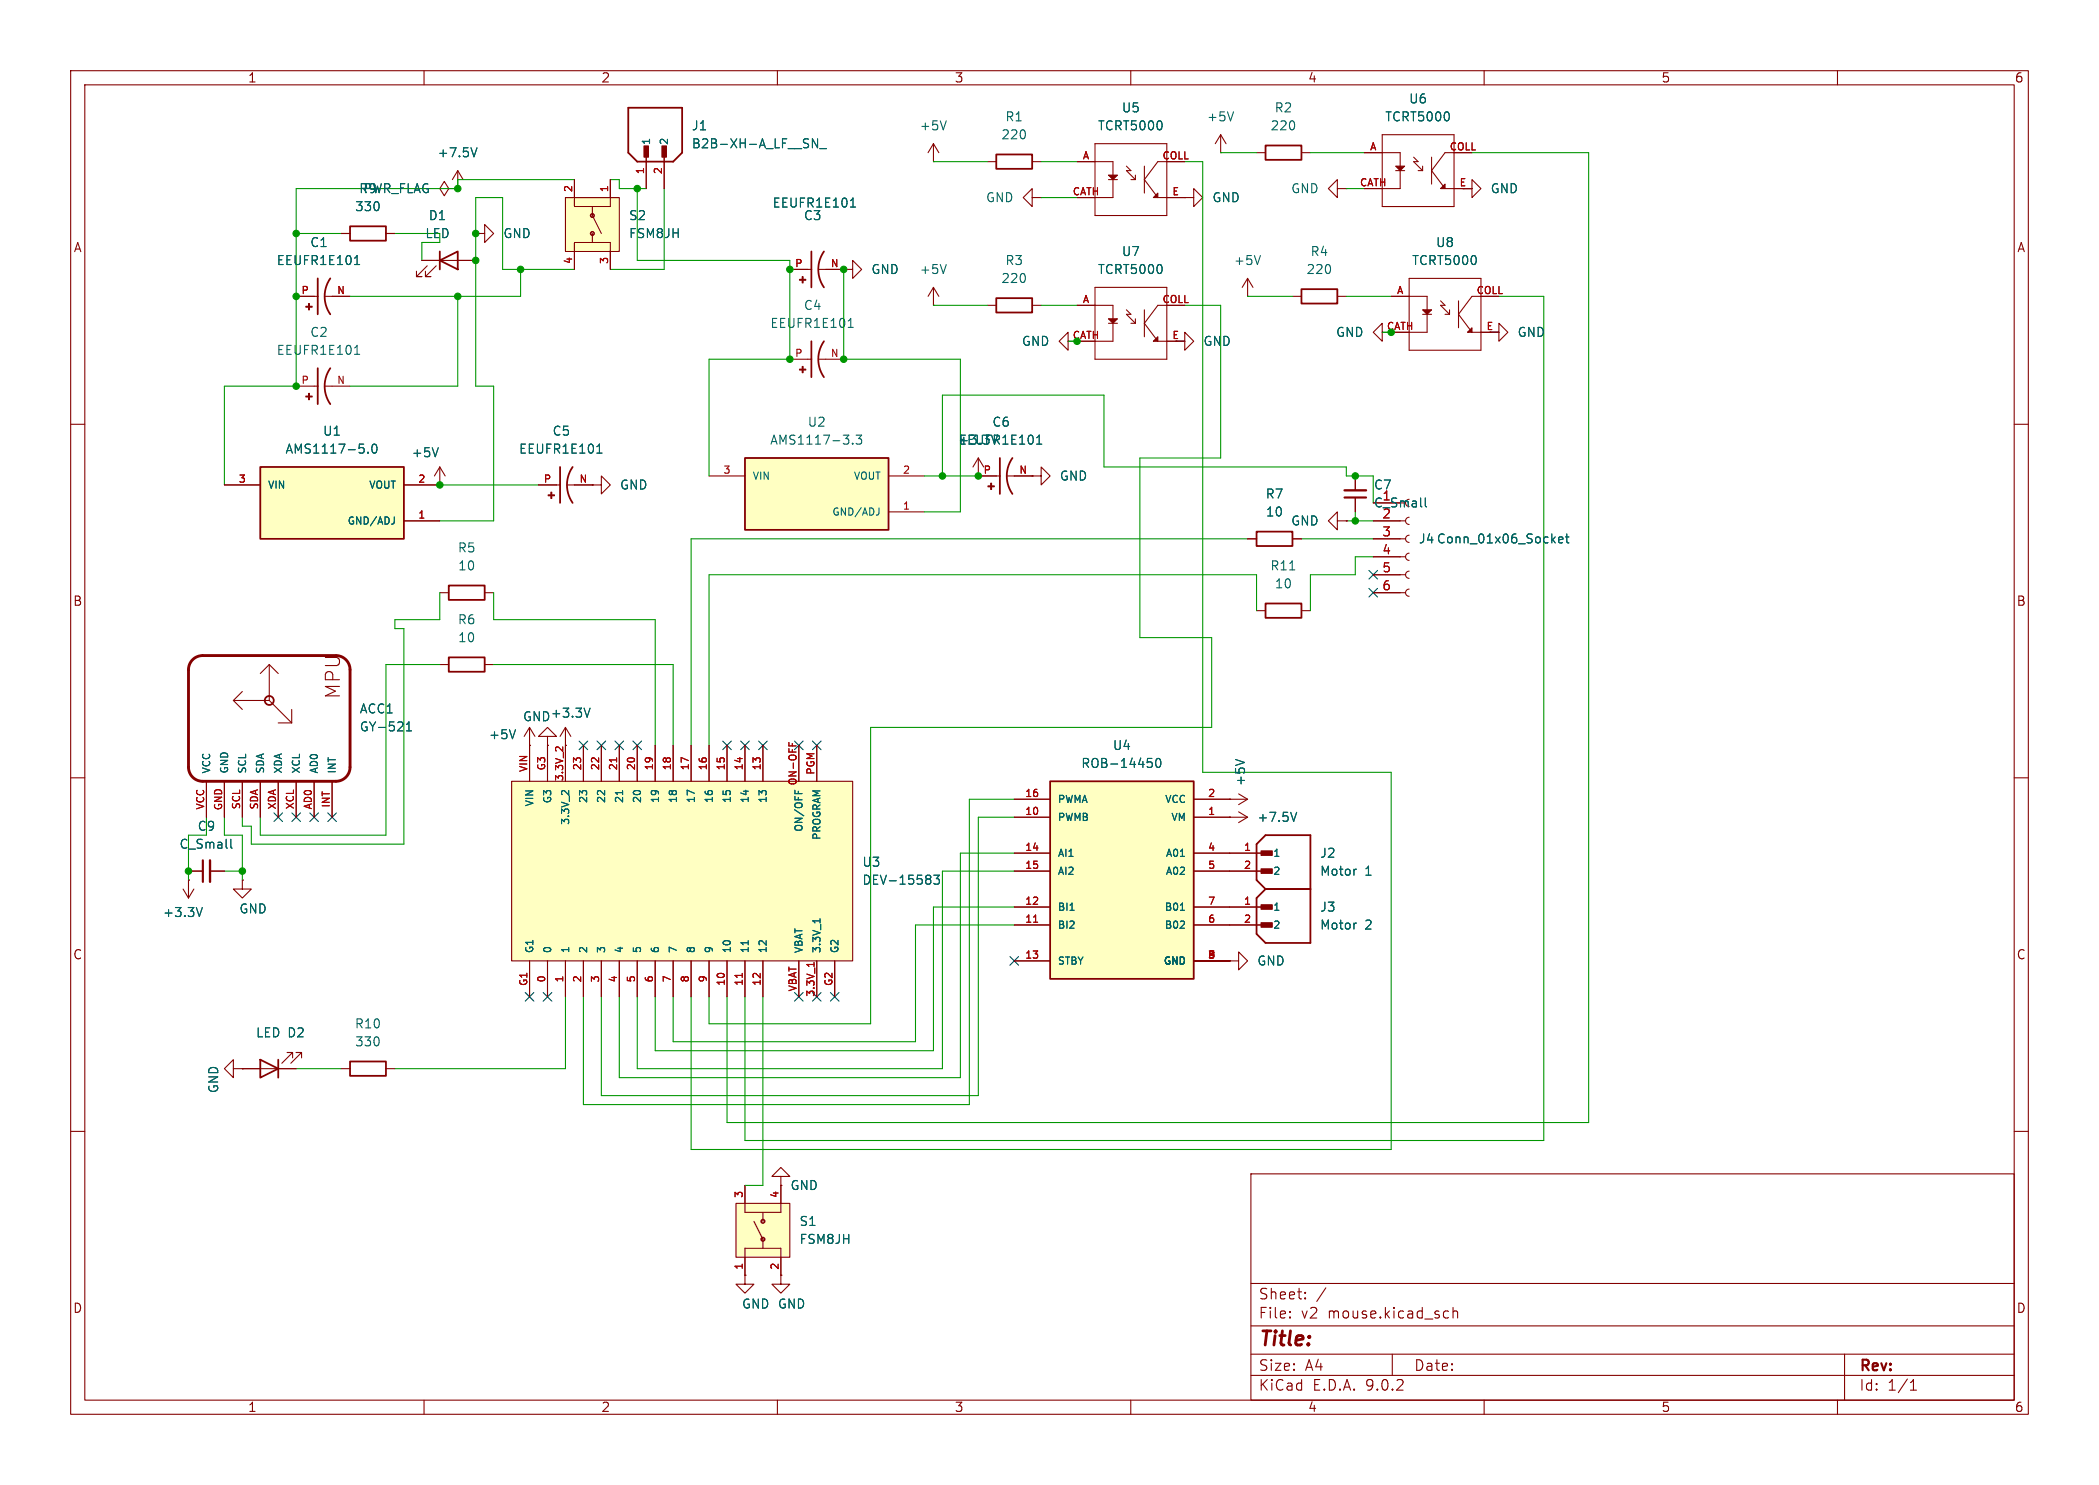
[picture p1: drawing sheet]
<svg xmlns="http://www.w3.org/2000/svg" width="297mm" height="210mm" viewBox="0 0 297 210" stroke-linecap="round" stroke-linejoin="round" font-family="sans-serif">
<g fill="none" stroke="#840000" stroke-width=".15">
<path d="M10 10h277v190h-277zM12 12h273v186h-273zM60 10v2M110 10v2M160 10v2M210 10v2M260 10v2M10 60h2M285 60h2M10 110h2M285 110h2M10 160h2"/>
<path d="M177 166h108v32h-108zM285 160h2M60 198v2M110 198v2M160 198v2M177 194.5h108M177 191.5h108M177 187.5h108M177 181.5h108M182.5 186.3h.1l-.1 .1M182.5 186.3v.1M182.5 185.5v.1"/>
<path d="M182.5 185.5h.1l-.1 .1M184.7 183.6v.1M184.7 183.6h-.1l.1 .1M184.7 182.8v.1M184.7 182.8h-.1l.1 .1M187.6 182.1l-1.3 2M197 191.5v3M204.5 185.4l.5 .1M205 186.3l-.5 .1M205.6 185.5a.37 .37 0 0 1 .6 .1v.8M205.6 184.9v1.5M210 198v2"/>
<path d="M260 198v2M261 191.5v6.5M270.3 196.6h.9M270.3 195.5l.4-.4v1.5"/>
</g>
<path d="M80 27.9h7.6v7.7h-7.6z" fill="#ffffc2"/>
<g fill="none" stroke="#840000" stroke-width=".15">
<path d="M59.7 36.8h7.6M60.5 37.6l-1.6 1.5h.8h-.8v-.7M61.7 37.6l-1.5 1.5h.8h-.8v-.7M80 27.9h7.6v7.7h-7.6zM81.3 25.4v3.8h5.1v-3.8M81.3 38.1v-3.8h5.1v3.8M83.8 29.2v1.3l1.3 2.5M83.8 33v1.3M111.8 38.1h3M115.8 38.1h3.6M119.4 38.1h1.2v-1.3l1.3 1.3-1.3 1.3v-1.3M119.4 38.1h.1"/>
<path d="M111.8 50.8h3M115.8 50.8h3.6"/>
</g>
<g fill="none" stroke="#840000" stroke-width=".22">
<circle cx="83.8" cy="30.5" r=".25"/>
<circle cx="83.8" cy="33" r=".25"/>
</g>
<g fill="#840000" stroke="#840000" stroke-width=".15">
<path d="M113.1 52.2h.9v.1h-.9z"/>
<path d="M113.5 51.8h.1v.9h-.1z"/>
<path d="M113.1 39.5h.9v.1h-.9z"/>
<path d="M113.5 39.1h.1v.9h-.1z"/>
</g>
<path d="M62.2 36.8l2.6-1.2v2.5zM62.2 35.6v2.5M114.8 35.6v5M116.6 35.6a4.4 4.4 0 0 0 0 5M114.8 48.3v5M116.6 48.3a4.4 4.4 0 0 0 0 5" fill="none" stroke="#840000" stroke-width=".25"/>
<path d="M120.3 29.3h.8M120.6 28.2l.1-.2v1.3M120 46.3h.7M120.3 45.2l.1-.2v1.3" fill="none" stroke="#006464" stroke-width=".15"/>
<path d="M105.4 64.8h20.3v10.1h-20.3z" fill="#ffffc2"/>
<path d="M49.5 32h5.1v2h-5.1zM105.4 64.8h20.3v10.1h-20.3zM177.8 75.2h5.1v2h-5.1zM179.1 85.3h5v2.1h-5z" fill="none" stroke="#840000" stroke-width=".25"/>
<g fill="none" stroke="#840000" stroke-width=".15">
<path d="M48.3 33h1.2M54.6 33h1.3M63.5 26.7l-.6-1-.7 1 .7 1 .6-1h1.3M64.8 26.7h.1M100.3 67.3h5.1M125.7 67.3h5.1M125.7 72.4h5.1M176.5 76.2h1.3M182.9 76.2h1.2M189.2 73.7v-1.3l-1.2 1.3 1.2 1.2v-1.2h1.3M190.5 73.7h.1M191.8 67.3v2"/>
<path d="M191.8 70.4v2M177.8 86.4h1.3M184.1 86.4h1.3M174 113h.1M174 113h2.5M175.3 112.3l1.2 .7M176.5 113l-1.2 .8"/>
</g>
<path d="M120.6 62.7v.1M121.1 61.5h.8l-.4 .5 .4 .1v.6l-.2 .1h-.4l-.2-.1M124.4 71.8v.8l-.2 .2M201.7 70.4v1.1l.2 .2M182.5 80.6h.7M174.8 107.4l1.3 .4" fill="none" stroke="#006464" stroke-width=".15"/>
<path d="M190.2 70.4h3.1" fill="none" stroke="#840000" stroke-width=".3"/>
<path d="M190.2 69.3h3.1" fill="none" stroke="#840000" stroke-width=".33"/>
<path d="M148.6 110.5h20.3v27.9h-20.3z" fill="#ffffc2"/>
<path d="M45 39.4v5.1M46.7 39.4a4.4 4.4 0 0 0 0 5.1M179.1 20.6h5v2h-5zM45 52.1v5.1M46.7 52.1a4.4 4.4 0 0 0 0 5.1M184.1 40.9h5.1v2h-5.1zM141.5 64.8v5.1M143.3 64.8a4.4 4.4 0 0 0 0 5.1M148.6 110.5h20.3v27.9h-20.3zM177.8 119.4l1.3-1.3h6.3v15.3h-6.3l-1.3-1.3v-5.1l1.3-1.3-1.3-1.2zM179.1 125.7h6.3" fill="none" stroke="#840000" stroke-width=".25"/>
<g fill="none" stroke="#840000" stroke-width=".15">
<path d="M195.6 19.1h10.1v10.1h-10.1zM64.8 26.7h.1M64.8 24.1l-.8 1.3M64.8 24.1l.7 1.3M64.8 24.1v2.6M177.8 21.6h1.3M184.1 21.6h1.3M189.2 26.7v-1.3l-1.2 1.3 1.2 1.2v-1.2h1.3M190.5 26.7h.1M193 21.6h5.1v5.1h-5.1M197.5 24.1h1.3M199.4 39.4h10.1v10.1h-10.1z"/>
<path d="M200 22.2l.7 .7h-.7l1.3 1.2M200.7 24.1h.6M201.3 23.5v.6M202.6 22.2v3.8M208.3 21.6h-3.8l-1.9 2.5 1.9 2.6h3.8v1.2l1.2-1.2-1.2-1.3v1.3h-1.3M41.9 54.6h3.1M41.9 41.9h3.1M46 54.6h3.5M46 41.9h3.5M182.9 41.9h1.2M189.2 41.9h1.3M196.8 41.9h5.1v5.1h-6.3v1.3l-1.3-1.3 1.3-1.3v1.3"/>
<path d="M201.3 44.5h1.3M203.8 42.5l.7 .7h-.7l1.3 1.3M204.5 44.5h.6M205.1 43.8v.7M206.4 42.5v3.9M212.1 41.9h-3.8l-1.9 2.6 1.9 2.5h3.8v1.3l1.3-1.3-1.3-1.3v1.3h-1.3M62.2 68.6h.1M62.2 66l-.7 1.3M62.2 66l.8 1.3M62.2 66v2.6M138.4 67.3h3.1M142.5 67.3h3.5"/>
<path d="M194.3 73.7h4.6M194.3 76.2h4.6M194.3 78.7h4.6M194.3 71.1h3.8M199.4 73.2a.51 .51 0 0 0-.5 .5 .51 .51 0 0 0 .5 .5M199.4 75.7a.51 .51 0 0 0-.5 .5 .51 .51 0 0 0 .5 .5M199.4 78.2a.51 .51 0 0 0-.5 .5 .51 .51 0 0 0 .5 .5M194.3 81.3h4.6M194.3 83.8h4.6M199.4 80.8a.51 .51 0 0 0-.5 .5 .51 .51 0 0 0 .5 .5M199.4 83.3a.51 .51 0 0 0-.5 .5 .51 .51 0 0 0 .5 .5M143.5 113h5.1"/>
<path d="M143.5 115.6h5.1M168.9 113h5.1M168.9 115.6h7.6M174 115.6h.1M175.3 114.8l1.2 .8M176.5 115.6l-1.2 .7M143.5 120.7h5.1M143.5 123.2h5.1M143.5 128.3h5.1M143.5 130.8h5.1M143.5 135.9h5.1M168.9 120.7h10.2"/>
<path d="M168.9 123.2h10.2M168.9 128.3h10.2M168.9 130.8h10.2M168.9 135.9h5.1M174 135.9h1.3v-1.3l1.2 1.3-1.2 1.3v-1.3M174 135.9h.1"/>
</g>
<g fill="none" stroke="#006464" stroke-width=".15">
<path d="M50.2 37.4h.7M50.4 36.3l.1-.2v1.3M67.5 20.9l-.4 1.3M50.2 50.1h.7M50.4 49l.1-.2v1.3M62 63.3l-.4 1.3M146.7 62.8h.7M146.9 61.7l.1-.2v1.3M220.5 76.4l.7-.2-.1-.2-.4-.1-.2 .2 .1 .6h.5M221.5 75.9h.5M221.7 75.5v1.1l.1 .1 .2 .1M162.4 107.3h.6"/>
<path d="M162.5 107.7h.3l.2 .3v.3l-.1 .2h-.4M163.6 107.4l.2-.1a.69 .69 0 0 1 .3 1.1l-.1 .1a.69 .69 0 0 1-.4-1.1zM183.5 114.9l-.4 1.2M151.4 128.7h.6M167 128.7h.6M167 121.1h.6M191.8 122.9h.1M191.8 130.5h.1"/>
</g>
<path d="M146.2 130.4h.6" fill="none" stroke="#a90000" stroke-width=".15"/>
<g fill="#840000" stroke="#840000" stroke-width=".15">
<path d="M178.4 120.3h1.6v.7h-1.6z"/>
<path d="M178.4 122.9h1.6v.6h-1.6z"/>
<path d="M43.3 56h.9v.1h-.9z"/>
<path d="M43.7 55.6h.1v.9h-.1z"/>
<path d="M178.4 128h1.6v.6h-1.6z"/>
<path d="M178.4 130.5h1.6v.6h-1.6z"/>
<path d="M201.3 43.8h1.3l-.7 .7z"/>
<path d="M208.3 46.4v.6h-.7z"/>
<path d="M197.5 23.5h1.3l-.7 .6z"/>
<path d="M203.8 26.7l.7-.7v.7z"/>
<path d="M43.3 43.3h.9v.1h-.9z"/>
<path d="M43.7 42.9h.1v.9h-.1z"/>
<path d="M139.8 68.7h.9v.1h-.9z"/>
<path d="M140.2 68.3h.1v.9h-.1z"/>
</g>
<path d="M36.8 66h20.3v10.2h-20.3z" fill="#ffffc2"/>
<g fill="none" stroke="#840000" stroke-width=".25">
<path d="M141 21.8h5v2.1h-5zM141 42.2h5v2h-5zM36.8 66h20.3v10.2h-20.3zM63.5 93h5.1v2h-5.1z"/>
<circle cx="38.1" cy="99.1" r=".63"/>
</g>
<g fill="none" stroke="#840000" stroke-width=".15">
<path d="M172.7 19.1l-.7 1.2M172.7 19.1l.8 1.2M172.7 19.1v2.5M132.1 22.9h.1M132.1 20.3l-.8 1.3M132.1 20.3l.7 1.3M132.1 20.3v2.6M139.7 22.9h1.3M146 27.9v-1.2l-1.2 1.2 1.2 1.3v-1.3h1.3M146 22.9h1.3M147.3 27.9h.1M152.4 22.9h5.1v5h-5.1"/>
<path d="M154.9 20.3h10.2v10.2h-10.2zM156.8 25.4h1.3M159.4 23.5l.6 .6h-.6l1.3 1.3M160 25.4h.7M160.7 24.8v.6M161.9 23.5v3.8M167.6 27.9h1.3v-1.2l1.3 1.2-1.3 1.3v-1.3M167.6 27.9h.1M167.6 22.9h-3.8l-1.9 2.5 1.9 2.5h3.8M172.7 21.6h.1M176.5 39.4l-.7 1.2M176.5 39.4l.8 1.2"/>
<path d="M176.5 39.4v2.5M132.1 43.2h.1M132.1 40.6v2.6M132.1 40.6l-.8 1.3M132.1 40.6l.7 1.3M139.7 43.2h1.3M146 43.2h1.3M152.4 43.2h5.1v5.1h-6.4v1.2l-1.2-1.2 1.2-1.3v1.3M154.9 40.6h10.2v10.2h-10.2zM156.8 45.7h1.3M159.4 43.8l.6 .7h-.6l1.3 1.2M160 45.7h.7"/>
<path d="M160.7 45.1v.6M161.9 43.8v3.8M167.6 43.2h-3.8l-1.9 2.5 1.9 2.6h3.8v1.2l1.3-1.2-1.3-1.3v1.3h-1.2M176.5 41.9h.1M31.7 68.6h5.1M57.1 68.6h5.1M57.1 73.7h5.1M138.4 67.3h.1M138.4 64.8l-.7 1.2M138.4 64.8l.8 1.2M138.4 64.8v2.5M146 67.3h1.3v-1.3l1.3 1.3-1.3 1.3v-1.3"/>
<path d="M146 67.3h.1M33 99.1l1.3 1.2M33 99.1h5.1M34.3 97.8l-1.3 1.3M38.1 99.1l3.2 3.1M38.1 94v5.1M38.1 94l-1.3 1.3M38.1 94l1.3 1.3M62.2 94h1.3M68.6 94h1.2M29.2 110.5v5.1M31.7 110.5v5.1"/>
<path d="M34.3 110.5v5.1M36.8 110.5v5.1M39.4 102.2h1.9M39.4 110.5v5.1M41.3 100.3v1.9M41.9 110.5v5.1M44.4 110.5v5.1M47 110.5v5.1M74.9 105.4h.1M74.9 102.9l-.7 1.2M74.9 102.9l.8 1.2M74.9 102.9v2.5"/>
<path d="M77.5 104.1h1.2l-1.2-1.2-1.3 1.2h1.3v1.3M77.5 105.4h.1M80 105.4h.1M80 102.9l-.8 1.2M80 102.9l.8 1.2M80 102.9v2.5"/>
</g>
<path d="M133.9 17.1l-.4 1.3M174.5 15.8l-.4 1.3M133.9 37.4l-.4 1.3M178.3 36.1l-.4 1.3M52.1 64v.1M52.8 62.9l.1-.1a.69 .69 0 0 1 .3 1.2l-.2 .1a.69 .69 0 0 1-.3-1.2zM55.8 73.1v.7l-.2 .3M57.5 103.4h.7M57.5 102.5l.4-.4v1.3M72.9 103.2l-.4 1.3M83.5 100.1l-.4 1.3" fill="none" stroke="#006464" stroke-width=".15"/>
<g fill="#840000" stroke="#840000" stroke-width=".15">
<path d="M156.8 24.8h1.3l-.6 .6z"/>
<path d="M163.2 27.9l.6-.6v.6z"/>
<path d="M156.8 45.1h1.3l-.6 .6z"/>
<path d="M163.2 48.3l.6-.7v.7z"/>
</g>
<path d="M27.3 93.3a2 2 0 0 1 1.4-.6h18.8a2 2 0 0 1 2 2v13.8a2 2 0 0 1-2 2h-18.8a2 2 0 0 1-2-2v-13.8a2 2 0 0 1 .6-1.4z" fill="none" stroke="#840000" stroke-width=".41"/>
<path d="M104.1 170.2h7.7v7.6h-7.7z" fill="#ffffc2"/>
<g fill="none" stroke="#840000" stroke-width=".15">
<path d="M76.2 68.6h3M80.3 68.6h3.5M83.8 68.6h1.3v-1.3l1.3 1.3-1.3 1.3v-1.3M83.8 68.6h.1M62.2 83.8h1.3M68.6 83.8h1.2M104.1 170.2h7.7v7.6h-7.7zM105.4 167.6v3.9h5.1v-3.9M106.7 172.7l1.2 2.6v1.2M107.9 171.5v1.2M110.5 166.4h1.3l-1.3-1.3-1.3 1.3h1.3v1.2M110.5 167.6h.1"/>
<path d="M105.4 180.3v1.3h1.3l-1.3 1.3-1.3-1.3h1.3M105.4 180.3h.1M105.4 180.3v-3.8h5.1v3.8M110.5 180.3v1.3h1.3l-1.3 1.3-1.3-1.3h1.3M110.5 180.3h.1"/>
</g>
<g fill="none" stroke="#840000" stroke-width=".22">
<circle cx="107.9" cy="172.7" r=".25"/>
<circle cx="107.9" cy="175.3" r=".25"/>
</g>
<g fill="#840000" stroke="#840000" stroke-width=".15">
<path d="M77.6 70h.9v.1h-.9z"/>
<path d="M77.9 69.6h.2v.9h-.2z"/>
</g>
<path d="M79.2 66v5.1M81 66a4.4 4.4 0 0 0 0 5.1M63.5 82.8h5.1v2h-5.1z" fill="none" stroke="#840000" stroke-width=".25"/>
<path d="M84.5 64.1h.7M84.7 63l.1-.2v1.3" fill="none" stroke="#006464" stroke-width=".15"/>
<path d="M72.4 110.5h48.2v25.4h-48.2z" fill="#ffffc2"/>
<g fill="none" stroke="#840000" stroke-width=".15">
<path d="M48.3 33h1.2M54.6 33h1.3M59.7 36.8h2.5M64.8 26.7h.1M64.8 36.8h2.5M67.3 33h1.3v-1.2l1.2 1.2-1.2 1.3v-1.3M67.3 33h.1M81.3 25.4v2.5M81.3 35.6v2.5M86.4 25.4v2.5M86.4 35.6v2.5M91.4 21.6v5.1"/>
<path d="M94 21.6v5.1M111.8 38.1h2.5M116.8 38.1h2.6M119.4 38.1h.1M152.4 22.9h2.5M152.4 27.9h2.5M165.1 22.9h2.5M165.1 27.9h2.5M167.6 27.9h.1M193 21.6h2.6M193 26.7h2.6M205.7 21.6h2.6"/>
<path d="M205.7 26.7h2.6M41.9 41.9h2.5M47 41.9h2.5M152.4 43.2h2.5M152.4 48.3h2.5M165.1 43.2h2.5M165.1 48.3h2.5M196.8 41.9h2.6M196.8 47h2.6M209.5 41.9h2.6M209.5 47h2.6M31.7 68.6h5.1"/>
<path d="M57.1 68.6h5.1M57.1 73.7h5.1M62.2 68.6h.1M76.2 68.6h2.5M81.3 68.6h2.5M83.8 68.6h.1M138.4 67.3h.1M138.4 67.3h2.6M143.5 67.3h2.5M146 67.3h.1M176.5 76.2h1.3M182.9 76.2h1.2"/>
<path d="M190.5 73.7h.1M191.8 67.3v2M191.8 70.4v2M194.3 73.7h3.8M194.3 71.1h3.8M194.3 76.2h3.8M194.3 78.7h3.8M194.3 81.3h3.8M194.3 83.8h3.8M29.2 110.5v5.1M31.7 110.5v5.1M34.3 110.5v5.1"/>
<path d="M36.8 110.5v5.1M39.4 110.5v5.1M41.9 110.5v5.1M44.4 110.5v5.1M47 110.5v5.1M72.4 110.5h48.2v25.4h-48.2zM74.9 105.4h.1M74.9 105.4v5.1M77.5 105.4h.1M77.5 105.4v5.1M80 105.4h.1M80 105.4v5.1"/>
<path d="M82.5 105.4v5.1M85.1 105.4v5.1M87.6 105.4v5.1M90.2 105.4v5.1M92.7 105.4v5.1M95.2 105.4v5.1M97.8 105.4v5.1M100.3 105.4v5.1M102.9 105.4v5.1M105.4 105.4v5.1M107.9 105.4v5.1M113 105.4v5.1"/>
<path d="M115.6 105.4v5.1M143.5 113h5.1M143.5 115.6h5.1M168.9 113h5.1M168.9 115.6h5.1M174 115.6h.1M174 113h.1M25.9 125.7l.8 1.3M26.7 124.5h.1M26.7 123.2h2M26.7 124.5v2.5M27.4 125.7l-.7 1.3"/>
<path d="M29.7 123.2h2M34.3 124.5v1.2h1.3l-1.3 1.3-1.3-1.3h1.3M34.3 124.5h.1M74.9 135.9v5.1M77.5 135.9v5.1M80 135.9v5.1M82.5 135.9v5.1M85.1 135.9v5.1M87.6 135.9v5.1M90.2 135.9v5.1M92.7 135.9v5.1M95.2 135.9v5.1"/>
<path d="M97.8 135.9v5.1M100.3 135.9v5.1M102.9 135.9v5.1M105.4 135.9v5.1M107.9 135.9v5.1M113 135.9v5.1M115.6 135.9v5.1M118.1 135.9v5.1M143.5 123.2h5.1M143.5 128.3h5.1M143.5 130.8h5.1M143.5 120.7h5.1"/>
<path d="M143.5 135.9h5.1M168.9 123.2h10.2M168.9 128.3h10.2M168.9 130.8h10.2M168.9 120.7h10.2M168.9 135.9h5.1M174 135.9h.1M33 151.1v-1.2l-1.3 1.2 1.3 1.3v-1.3h1.3M34.3 151.1h.1M34.3 151.1h7.6M41.4 149.6v-.8h-.8h.8l-1.5 1.6M42.7 149.6v-.8h-.8h.8l-1.6 1.6"/>
<path d="M48.3 151.1h1.2M54.6 151.1h1.3M105.4 167.6v2.6M105.4 177.8v2.5M110.5 167.6h.1M110.5 167.6v2.6M110.5 177.8v2.5M105.4 180.3h.1M110.5 180.3h.1"/>
</g>
<g fill="none" stroke="#006464" stroke-width=".15">
<path d="M115 19.6l.7 1.3v-1.3M50.2 37.4h.7M50.4 36.3l.1-.2v1.3M67.5 20.9l-.4 1.3M116 21h1M120.3 29.3h.8M120.6 28.2l.1-.2v1.3M52.1 64v.1M52.8 62.9l.1-.1a.69 .69 0 0 1 .3 1.2l-.2 .1a.69 .69 0 0 1-.3-1.2zM55.8 73.1v.7l-.2 .3M62 63.3l-.4 1.3M84.5 64.1h.7"/>
<path d="M84.7 63l.1-.2v1.3M146.7 62.8h.7M146.9 61.7l.1-.2v1.3M201.7 70.4v1.1l.2 .2M220.5 76.4l.7-.2-.1-.2-.4-.1-.2 .2 .1 .6h.5M221.5 75.9h.5M221.7 75.5v1.1l.1 .1 .2 .1M32.7 118.7v1.1l.1 .2M57.5 103.4h.7M57.5 102.5l.4-.4v1.3M72.9 103.2l-.4 1.3M80.5 111.8v.6l-.6-.6h-.3l-.1 .1"/>
<path d="M83.5 100.1l-.4 1.3M88.1 111.8v.6M112.5 111.8v.4M113 111.9v.3M162.4 107.3h.6M162.5 107.7h.3l.2 .3v.3l-.1 .2h-.4M163.6 107.4l.2-.1a.69 .69 0 0 1 .3 1.1l-.1 .1a.69 .69 0 0 1-.4-1.1zM174.8 107.4l1.3 .4M183.5 114.9l-.4 1.2M28.6 128.3l-.4 1.3M105.9 133v.6M116 129.9v.6"/>
<path d="M131.6 123.8l.1 .2-.1 .3M131.6 124.4l.1 .2-.1 .4M132.1 123.8h.8l-.4 .5 .4 .1v.5l-.2 .1h-.4l-.2-.1M151.4 128.7h.6M167 128.7h.6M167 121.1h.6M191.8 130.5h.1M191.8 122.9h.1"/>
</g>
<path d="M79.6 105.6v.7l-.6-.6-.2-.1-.1 .1M87.2 107.2v.6M111.6 105v.5M112.1 105.1v.4M105 137.7v.5M115.2 136.1v.6M146.2 130.4h.6" fill="none" stroke="#a90000" stroke-width=".15"/>
<path d="M88.9 15.2h7.6v6.4l-1.3 1.3h-5l-1.3-1.3zM36.8 149.9l2.6 1.2-2.6 1.3zM39.4 149.9v2.5M49.5 150.1h5.1v2h-5.1z" fill="none" stroke="#840000" stroke-width=".25"/>
<g fill="#840000" stroke="#840000" stroke-width=".15">
<path d="M91.1 20.6h.7v1.6h-.7z"/>
<path d="M93.7 20.6h.6v1.6h-.6z"/>
</g>
<path d="M28.7 121.7v3" fill="none" stroke="#840000" stroke-width=".3"/>
<path d="M29.7 121.7v3" fill="none" stroke="#840000" stroke-width=".33"/>
<g fill="none" stroke="#009600" stroke-width=".15">
<path d="M41.9 33h6.4M55.9 33h6.3M59.7 34.3v2.5M73.7 38.1v3.8h-24.2M81.3 38.1h-10.2v-10.2h-3.8v26.7h2.5v19.1h-7.6M81.3 25.4h-16.5v1.3h-22.9v27.9h-10.2v14M86.4 25.4h1.2v1.3h3.8M90.2 26.7v10.1h21.6v14h-11.5v16.5M94 26.7v11.4h-7.6M119.4 38.1v12.7h16.5v21.6h-5.1M132.1 22.9h7.6M147.3 27.9h5.1"/>
<path d="M147.3 22.9h5.1M167.6 22.9h2.6v86.3h26.6v53.4h-99v-21.6M172.7 21.6h5.1M185.4 21.6h7.6M190.5 26.7h2.5M207 26.7h1.3M208.3 21.6h16.5v137.2h-121.9v-17.8M64.8 41.9v12.7h-15.3M132.1 43.2h7.6M147.3 43.2h5.1M151.1 48.3h1.3M166.4 48.3h1.2"/>
<path d="M167.6 43.2h5.1v21.6h-11.4v25.4h10.1v12.7h-48.2v41.9h-22.9v-3.8M176.5 41.9h6.4M190.5 41.9h6.3M195.6 47h1.2M210.8 47h1.3M212.1 41.9h6.3v119.4h-113v-20.3M62.2 68.6h14M130.8 67.3h7.6M133.3 67.3v-11.4h22.9v10.1h34.3v1.3h3.8v3.8M176.5 76.2h-78.7v29.2M184.1 76.2h10.2M190.5 73.7h3.8"/>
<path d="M191.8 72.4v1.3M194.3 78.7h-2.5v2.6h-6.4v5.1M62.2 94h-7.6v24.1h-17.8v-2.5M62.2 83.8v3.8h-6.3v1.3h1.2v30.5h-21.5v-2.6h-1.3v-1.2M69.8 83.8v3.8h22.9v17.8M69.8 94h25.4v11.4M177.8 86.4v-5.1h-77.5v24.1M29.2 115.6v2.5h-2.5v6.4M31.7 115.6v2.5h2.6v6.4M143.5 113h-6.3v43.2h-54.7v-15.2M143.5 115.6h-5.1v39.3h-53.3v-13.9M31.7 123.2h2.6"/>
<path d="M143.5 123.2h-10.2v27.9h-43.1v-10.1M143.5 120.7h-7.6v31.7h-48.3v-11.4M143.5 128.3h-11.4v20.3h-39.4v-7.6M143.5 130.8h-14v16.5h-34.3v-6.3M41.9 151.1h6.4M80 141v10.1h-24.1M107.9 141v26.6h-2.5"/>
</g>
<g fill="none" stroke="#000084" stroke-width=".15">
<path d="M193.7 80.7l1.2 1.2M193.7 83.2l1.2 1.2M194.9 80.7l-1.2 1.2M194.9 83.2l-1.2 1.2M38.8 115l1.2 1.2M40 115l-1.2 1.2M41.3 115l1.2 1.2M42.5 115l-1.2 1.2M43.8 115l1.3 1.2M45.1 115l-1.3 1.2M46.4 115l1.2 1.2M47.6 115l-1.2 1.2"/>
<path d="M81.9 104.8l1.3 1.2M83.2 104.8l-1.3 1.2M84.5 104.8l1.2 1.2M85.7 104.8l-1.2 1.2M87 104.8l1.2 1.2M88.2 104.8l-1.2 1.2M89.6 104.8l1.2 1.2M90.8 104.8l-1.2 1.2M102.3 104.8l1.2 1.2M103.5 104.8l-1.2 1.2M104.8 104.8l1.2 1.2M106 104.8l-1.2 1.2"/>
<path d="M107.3 104.8l1.3 1.2M108.6 104.8l-1.3 1.2M112.4 104.8l1.2 1.2M113.6 104.8l-1.2 1.2M115 104.8l1.2 1.2M116.2 104.8l-1.2 1.2M142.9 135.3l1.2 1.2M144.1 135.3l-1.2 1.2M74.3 140.4l1.2 1.2M75.5 140.4l-1.2 1.2M76.9 140.4l1.2 1.2M78.1 140.4l-1.2 1.2"/>
<path d="M112.4 140.4l1.2 1.2M113.6 140.4l-1.2 1.2M115 140.4l1.2 1.2M116.2 140.4l-1.2 1.2M117.5 140.4l1.2 1.2M118.7 140.4l-1.2 1.2"/>
</g>
<g fill="#009600" stroke="#009600" stroke-width=".15">
<circle cx="67.3" cy="36.8" r=".46"/>
<circle cx="73.7" cy="38.1" r=".46"/>
<circle cx="41.9" cy="41.9" r=".46"/>
<circle cx="64.8" cy="41.9" r=".46"/>
<circle cx="62.2" cy="68.6" r=".46"/>
<circle cx="41.9" cy="33" r=".46"/>
<circle cx="41.9" cy="54.6" r=".46"/>
<circle cx="111.8" cy="38.1" r=".46"/>
<circle cx="67.3" cy="33" r=".46"/>
<circle cx="64.8" cy="26.7" r=".46"/>
<circle cx="119.4" cy="38.1" r=".46"/>
<circle cx="111.8" cy="50.8" r=".46"/>
<circle cx="119.4" cy="50.8" r=".46"/>
<circle cx="90.2" cy="26.7" r=".46"/>
<circle cx="26.7" cy="123.2" r=".46"/>
<circle cx="34.3" cy="123.2" r=".46"/>
<circle cx="152.4" cy="48.3" r=".46"/>
<circle cx="138.4" cy="67.3" r=".46"/>
<circle cx="191.8" cy="67.3" r=".46"/>
<circle cx="196.8" cy="47" r=".46"/>
<circle cx="191.8" cy="73.7" r=".46"/>
<circle cx="133.3" cy="67.3" r=".46"/>
</g>
<g font-size="2.8" fill="#840000">
<text x="48.3" y="98.9" transform="rotate(-90 48.3 98.9)">MPU</text>
<text x="178" y="190.9">Title:</text>
</g>
<g font-size="2.1" fill="#840000">
<text x="178" y="184">Sheet:</text>
<text x="178" y="186.7">File:</text>
<text x="184.1" y="186.7">v2</text>
<text x="188" y="186.7">mouse.kicad_sch</text>
<text x="178" y="196.9">KiCad</text>
<text x="178" y="194.1">Size:</text>
<text x="184.7" y="194.1">A4</text>
<text x="185.7" y="196.9">E.D.A.</text>
<text x="193.3" y="196.9">9.0.2</text>
<text x="200" y="194.1">Date:</text>
<text x="263" y="194.3">Rev:</text>
<text x="263" y="196.9">Id:</text>
<text x="267.1" y="196.9">1/1</text>
</g>
<g font-size="1.8" fill="#840000">
<text x="35" y="11.9">1</text>
<text x="85" y="11.9">2</text>
<text x="135" y="11.9">3</text>
<text x="185" y="11.9">4</text>
<text x="235" y="11.9">5</text>
<text x="285" y="11.9">6</text>
<text x="10.3" y="35.9">A</text>
<text x="285.3" y="35.9">A</text>
<text x="10.3" y="85.9">B</text>
<text x="285.3" y="85.9">B</text>
<text x="10.3" y="135.9">C</text>
<text x="285.3" y="135.9">C</text>
<text x="10.3" y="185.9">D</text>
<text x="285.3" y="185.9">D</text>
<text x="35" y="199.9">1</text>
<text x="85" y="199.9">2</text>
<text x="135" y="199.9">3</text>
<text x="185" y="199.9">4</text>
<text x="235" y="199.9">5</text>
<text x="285" y="199.9">6</text>
</g>
<g font-size="1.8" fill="#006464">
<text x="142.2" y="17.4">R1</text>
<text x="158.6" y="16.1">U5</text>
<text x="170.7" y="17.4">+5V</text>
<text x="180.3" y="16.1">R2</text>
<text x="195.9" y="17.4">TCRT5000</text>
<text x="199.3" y="14.8">U6</text>
<text x="61.8" y="22.5">+7.5V</text>
<text x="97.8" y="18.6">J1</text>
<text x="97.8" y="21.2">B2B-XH-A_LF__SN_</text>
<text x="130" y="18.6">+5V</text>
<text x="141.6" y="19.9">220</text>
<text x="155.3" y="18.6">TCRT5000</text>
<text x="179.7" y="18.6">220</text>
<text x="50.7" y="27.5">R9</text>
<text x="51.3" y="27.5">PWR_FLAG</text>
<text x="109.2" y="29.6">EEUFR1E101</text>
<text x="139.4" y="28.8">GND</text>
<text x="171.5" y="28.8">GND</text>
<text x="182.6" y="27.5">GND</text>
<text x="210.8" y="27.5">GND</text>
<text x="43.8" y="35.2">C1</text>
<text x="50.2" y="30.1">330</text>
<text x="60.1" y="33.9">LED</text>
<text x="60.6" y="31.3">D1</text>
<text x="71.1" y="33.9">GND</text>
<text x="88.9" y="33.9">FSM8JH</text>
<text x="88.9" y="31.3">S2</text>
<text x="113.7" y="31.3">C3</text>
<text x="203.1" y="35.2">U8</text>
<text x="39.1" y="37.7">EEUFR1E101</text>
<text x="123.2" y="39">GND</text>
<text x="130" y="39">+5V</text>
<text x="141.6" y="40.2">220</text>
<text x="142.2" y="37.7">R3</text>
<text x="155.3" y="39">TCRT5000</text>
<text x="158.6" y="36.4">U7</text>
<text x="174.5" y="37.7">+5V</text>
<text x="184.8" y="39">220</text>
<text x="185.3" y="36.4">R4</text>
<text x="199.7" y="37.7">TCRT5000</text>
<text x="43.8" y="47.9">C2</text>
<text x="108.9" y="46.6">EEUFR1E101</text>
<text x="113.7" y="44">C4</text>
<text x="189" y="47.9">GND</text>
<text x="214.6" y="47.9">GND</text>
<text x="39.1" y="50.4">EEUFR1E101</text>
<text x="144.5" y="49.1">GND</text>
<text x="170.2" y="49.1">GND</text>
<text x="40.3" y="64.4">AMS1117-5.0</text>
<text x="45.6" y="61.8">U1</text>
<text x="58.2" y="64.9">+5V</text>
<text x="73.3" y="64.4">EEUFR1E101</text>
<text x="78.1" y="61.8">C5</text>
<text x="108.9" y="63.1">AMS1117-3.3</text>
<text x="114.2" y="60.6">U2</text>
<text x="135.5" y="63.1">+3.3V</text>
<text x="135.6" y="63.1">EEUFR1E101</text>
<text x="140.3" y="60.6">C6</text>
<text x="87.6" y="69.4">GND</text>
<text x="149.9" y="68.2">GND</text>
<text x="179" y="70.7">R7</text>
<text x="194.3" y="69.4">C7</text>
<text x="194.3" y="72">C_Small</text>
<text x="195.5" y="70.9">1</text>
<text x="179" y="73.3">10</text>
<text x="182.6" y="74.5">GND</text>
<text x="195.5" y="73.4">2</text>
<text x="200.7" y="77.1">J4 Conn_01x06_Socket</text>
<text x="64.7" y="78.3">R5</text>
<text x="64.7" y="80.9">10</text>
<text x="179.7" y="80.9">R11</text>
<text x="180.3" y="83.4">10</text>
<text x="64.7" y="88.5">R6</text>
<text x="64.7" y="91">10</text>
<text x="50.8" y="101.1">ACC1</text>
<text x="77.8" y="101.7">+3.3V</text>
<text x="50.8" y="103.6">GY-521</text>
<text x="69.1" y="104.7">+5V</text>
<text x="73.9" y="102.2">GND</text>
<text x="157.4" y="106.3">U4</text>
<text x="152.9" y="108.8">ROB-14450</text>
<text x="176.4" y="111.3" transform="rotate(-90 176.4 111.3)">+5V</text>
<text x="27.9" y="117.7">C9</text>
<text x="177.8" y="116.4">+7.5V</text>
<text x="25.3" y="120.2">C_Small</text>
<text x="121.9" y="125.3">DEV-15583</text>
<text x="121.9" y="122.8">U3</text>
<text x="186.7" y="121.5">J2</text>
<text x="186.7" y="124.1">Motor</text>
<text x="193.1" y="124.1">1</text>
<text x="23" y="129.9">+3.3V</text>
<text x="33.8" y="129.4">GND</text>
<text x="186.7" y="129.1">J3</text>
<text x="186.7" y="131.7">Motor</text>
<text x="193.1" y="131.7">2</text>
<text x="177.8" y="136.8">GND</text>
<text x="36.1" y="146.9">LED D2</text>
<text x="50.1" y="145.6">R10</text>
<text x="50.2" y="148.2">330</text>
<text x="31.1" y="154.7" transform="rotate(-90 31.1 154.7)">GND</text>
<text x="111.8" y="168.5">GND</text>
<text x="113" y="173.6">S1</text>
<text x="113" y="176.1">FSM8JH</text>
<text x="104.9" y="185.3">GND GND</text>
</g>
<g font-size="1.8" fill="#a90000">
<text x="195.5" y="75.9">3</text>
<text x="195.5" y="78.5">4</text>
<text x="195.5" y="81">5</text>
<text x="195.5" y="83.6">6</text>
</g>
<g font-size="1.4" fill="#006464">
<text x="92.2" y="20.6" transform="rotate(-90 92.2 20.6)">1</text>
<text x="94.7" y="20.6" transform="rotate(-90 94.7 20.6)">2</text>
<text x="37.8" y="69.3">VIN</text>
<text x="52.1" y="69.3">VOUT</text>
<text x="106.4" y="68">VIN</text>
<text x="120.7" y="68">VOUT</text>
<text x="49.1" y="74.4">GND/ADJ</text>
<text x="117.6" y="73.1">GND/ADJ</text>
<text x="29.9" y="109.5" transform="rotate(-90 29.9 109.5)">VCC</text>
<text x="32.5" y="109.5" transform="rotate(-90 32.5 109.5)">GND</text>
<text x="35" y="109.5" transform="rotate(-90 35 109.5)">SCL</text>
<text x="37.6" y="109.5" transform="rotate(-90 37.6 109.5)">SDA</text>
<text x="40.1" y="109.5" transform="rotate(-90 40.1 109.5)">XDA</text>
<text x="42.6" y="109.5" transform="rotate(-90 42.6 109.5)">XCL</text>
<text x="45.2" y="109.5" transform="rotate(-90 45.2 109.5)">AD0</text>
<text x="47.7" y="109.5" transform="rotate(-90 47.7 109.5)">INT</text>
<text x="78.2" y="113.7" transform="rotate(-90 78.2 113.7)">G3</text>
<text x="83.3" y="113.7" transform="rotate(-90 83.3 113.7)">23</text>
<text x="85.8" y="113.7" transform="rotate(-90 85.8 113.7)">22</text>
<text x="88.4" y="113.7" transform="rotate(-90 88.4 113.7)">21</text>
<text x="90.9" y="113.7" transform="rotate(-90 90.9 113.7)">20</text>
<text x="93.4" y="113.7" transform="rotate(-90 93.4 113.7)">19</text>
<text x="96" y="113.7" transform="rotate(-90 96 113.7)">18</text>
<text x="98.5" y="113.7" transform="rotate(-90 98.5 113.7)">17</text>
<text x="101.1" y="113.7" transform="rotate(-90 101.1 113.7)">16</text>
<text x="103.6" y="113.7" transform="rotate(-90 103.6 113.7)">15</text>
<text x="106.1" y="113.7" transform="rotate(-90 106.1 113.7)">14</text>
<text x="108.7" y="113.7" transform="rotate(-90 108.7 113.7)">13</text>
<text x="149.6" y="113.8">PWMA</text>
<text x="164.7" y="113.8">VCC</text>
<text x="75.7" y="114.2" transform="rotate(-90 75.7 114.2)">VIN</text>
<text x="80.7" y="116.8" transform="rotate(-90 80.7 116.8)">3.3V_2</text>
<text x="113.8" y="117.8" transform="rotate(-90 113.8 117.8)">ON/OFF</text>
<text x="116.3" y="118.9" transform="rotate(-90 116.3 118.9)">PROGRAM</text>
<text x="149.6" y="116.3">PWMB</text>
<text x="165.6" y="116.3">VM</text>
<text x="149.6" y="121.4">AI1</text>
<text x="149.6" y="123.9">AI2</text>
<text x="164.8" y="121.4">A01</text>
<text x="164.8" y="123.9">A02</text>
<text x="180.1" y="121.4">1</text>
<text x="180.1" y="123.9">2</text>
<text x="149.6" y="129">BI1</text>
<text x="149.6" y="131.5">BI2</text>
<text x="164.7" y="129">B01</text>
<text x="164.7" y="131.5">B02</text>
<text x="180.1" y="129">1</text>
<text x="180.1" y="131.5">2</text>
<text x="75.7" y="134.9" transform="rotate(-90 75.7 134.9)">G1</text>
<text x="78.2" y="134.9" transform="rotate(-90 78.2 134.9)">0</text>
<text x="80.7" y="134.9" transform="rotate(-90 80.7 134.9)">1</text>
<text x="83.3" y="134.9" transform="rotate(-90 83.3 134.9)">2</text>
<text x="85.8" y="134.9" transform="rotate(-90 85.8 134.9)">3</text>
<text x="88.4" y="134.9" transform="rotate(-90 88.4 134.9)">4</text>
<text x="90.9" y="134.9" transform="rotate(-90 90.9 134.9)">5</text>
<text x="93.4" y="134.9" transform="rotate(-90 93.4 134.9)">6</text>
<text x="96" y="134.9" transform="rotate(-90 96 134.9)">7</text>
<text x="98.5" y="134.9" transform="rotate(-90 98.5 134.9)">8</text>
<text x="101.1" y="134.9" transform="rotate(-90 101.1 134.9)">9</text>
<text x="103.6" y="134.9" transform="rotate(-90 103.6 134.9)">10</text>
<text x="106.1" y="134.9" transform="rotate(-90 106.1 134.9)">11</text>
<text x="108.7" y="134.9" transform="rotate(-90 108.7 134.9)">12</text>
<text x="113.8" y="134.9" transform="rotate(-90 113.8 134.9)">VBAT</text>
<text x="116.3" y="134.9" transform="rotate(-90 116.3 134.9)">3.3V_1</text>
<text x="118.8" y="134.9" transform="rotate(-90 118.8 134.9)">G2</text>
<text x="149.6" y="136.6">STBY</text>
<text x="164.5" y="136.6">GND</text>
</g>
<g font-size="1.4" fill="#a90000">
<text x="153.1" y="22.6">A</text>
<text x="164.4" y="22.6">COLL</text>
<text x="193.7" y="21.3">A</text>
<text x="205" y="21.3">COLL</text>
<text x="81" y="27.3" transform="rotate(-90 81 27.3)">2</text>
<text x="86.1" y="27.3" transform="rotate(-90 86.1 27.3)">1</text>
<text x="91.2" y="24.7" transform="rotate(-90 91.2 24.7)">1</text>
<text x="93.7" y="24.7" transform="rotate(-90 93.7 24.7)">2</text>
<text x="151.7" y="27.7">CATH</text>
<text x="165.8" y="27.7">E</text>
<text x="192.3" y="26.4">CATH</text>
<text x="42.5" y="41.7">P</text>
<text x="47.6" y="41.7">N</text>
<text x="81" y="37.4" transform="rotate(-90 81 37.4)">4</text>
<text x="86.1" y="37.4" transform="rotate(-90 86.1 37.4)">3</text>
<text x="112.4" y="37.8">P</text>
<text x="117.5" y="37.8">N</text>
<text x="197.6" y="41.7">A</text>
<text x="208.8" y="41.7">COLL</text>
<text x="153.1" y="42.9">A</text>
<text x="164.4" y="42.9">COLL</text>
<text x="196.1" y="46.7">CATH</text>
<text x="210.2" y="46.7">E</text>
<text x="112.4" y="50.5">P</text>
<text x="117.5" y="50.5">N</text>
<text x="165.8" y="48">E</text>
<text x="42.5" y="54.4">P</text>
<text x="47.6" y="54.4">N</text>
<text x="33.7" y="68.3">3</text>
<text x="59.1" y="68.3">2</text>
<text x="76.8" y="68.3">P</text>
<text x="81.9" y="68.3">N</text>
<text x="102.3" y="67.1">3</text>
<text x="127.7" y="67.1">2</text>
<text x="139.1" y="67.1">P</text>
<text x="144.1" y="67.1">N</text>
<text x="59.1" y="73.4">1</text>
<text x="127.7" y="72.1">1</text>
<text x="74.7" y="109.3" transform="rotate(-90 74.7 109.3)">VIN</text>
<text x="77.2" y="109.1" transform="rotate(-90 77.2 109.1)">G3</text>
<text x="79.8" y="110.6" transform="rotate(-90 79.8 110.6)">3.3V_2</text>
<text x="82.3" y="109" transform="rotate(-90 82.3 109)">23</text>
<text x="84.8" y="109" transform="rotate(-90 84.8 109)">22</text>
<text x="87.4" y="109" transform="rotate(-90 87.4 109)">21</text>
<text x="89.9" y="109" transform="rotate(-90 89.9 109)">20</text>
<text x="92.5" y="109" transform="rotate(-90 92.5 109)">19</text>
<text x="95" y="109" transform="rotate(-90 95 109)">18</text>
<text x="97.5" y="109" transform="rotate(-90 97.5 109)">17</text>
<text x="100.1" y="109" transform="rotate(-90 100.1 109)">16</text>
<text x="102.6" y="109" transform="rotate(-90 102.6 109)">15</text>
<text x="105.2" y="109" transform="rotate(-90 105.2 109)">14</text>
<text x="107.7" y="109" transform="rotate(-90 107.7 109)">13</text>
<text x="112.8" y="111.2" transform="rotate(-90 112.8 111.2)">ON-OFF</text>
<text x="115.3" y="109.7" transform="rotate(-90 115.3 109.7)">PGM</text>
<text x="145" y="112.8">16</text>
<text x="170.8" y="112.8">2</text>
<text x="29" y="114.6" transform="rotate(-90 29 114.6)">VCC</text>
<text x="31.5" y="114.7" transform="rotate(-90 31.5 114.7)">GND</text>
<text x="34" y="114.6" transform="rotate(-90 34 114.6)">SCL</text>
<text x="36.6" y="114.6" transform="rotate(-90 36.6 114.6)">SDA</text>
<text x="39.1" y="114.6" transform="rotate(-90 39.1 114.6)">XDA</text>
<text x="41.7" y="114.6" transform="rotate(-90 41.7 114.6)">XCL</text>
<text x="44.2" y="114.6" transform="rotate(-90 44.2 114.6)">AD0</text>
<text x="46.7" y="114.3" transform="rotate(-90 46.7 114.3)">INT</text>
<text x="145" y="115.3">10</text>
<text x="170.8" y="115.3">1</text>
<text x="145" y="120.4">14</text>
<text x="145" y="122.9">15</text>
<text x="170.8" y="120.4">4</text>
<text x="170.8" y="122.9">5</text>
<text x="175.9" y="120.4">1</text>
<text x="175.9" y="122.9">2</text>
<text x="145" y="128">12</text>
<text x="145" y="130.6">11</text>
<text x="170.8" y="128">7</text>
<text x="170.8" y="130.6">6</text>
<text x="175.9" y="128">1</text>
<text x="175.9" y="130.6">2</text>
<text x="145" y="135.6">13</text>
<text x="170.8" y="135.6">9</text>
<text x="74.7" y="139.5" transform="rotate(-90 74.7 139.5)">G1</text>
<text x="77.2" y="139" transform="rotate(-90 77.2 139)">0</text>
<text x="79.8" y="139" transform="rotate(-90 79.8 139)">1</text>
<text x="82.3" y="139" transform="rotate(-90 82.3 139)">2</text>
<text x="84.8" y="139" transform="rotate(-90 84.8 139)">3</text>
<text x="87.4" y="139" transform="rotate(-90 87.4 139)">4</text>
<text x="89.9" y="139" transform="rotate(-90 89.9 139)">5</text>
<text x="92.5" y="139" transform="rotate(-90 92.5 139)">6</text>
<text x="95" y="139" transform="rotate(-90 95 139)">7</text>
<text x="97.5" y="139" transform="rotate(-90 97.5 139)">8</text>
<text x="100.1" y="139" transform="rotate(-90 100.1 139)">9</text>
<text x="102.6" y="139.5" transform="rotate(-90 102.6 139.5)">10</text>
<text x="105.2" y="139.5" transform="rotate(-90 105.2 139.5)">11</text>
<text x="107.7" y="139.5" transform="rotate(-90 107.7 139.5)">12</text>
<text x="112.8" y="140.3" transform="rotate(-90 112.8 140.3)">VBAT</text>
<text x="115.3" y="141.1" transform="rotate(-90 115.3 141.1)">3.3V_1</text>
<text x="117.9" y="139.5" transform="rotate(-90 117.9 139.5)">G2</text>
<text x="105.2" y="169.5" transform="rotate(-90 105.2 169.5)">3</text>
<text x="110.2" y="169.5" transform="rotate(-90 110.2 169.5)">4</text>
<text x="105.2" y="179.7" transform="rotate(-90 105.2 179.7)">1</text>
<text x="110.2" y="179.7" transform="rotate(-90 110.2 179.7)">2</text>
</g>
<g font-size="1.4" fill="#840000">
<text x="206.4" y="26.4">E</text>
<text x="151.7" y="48">CATH</text>
</g>
</svg>
